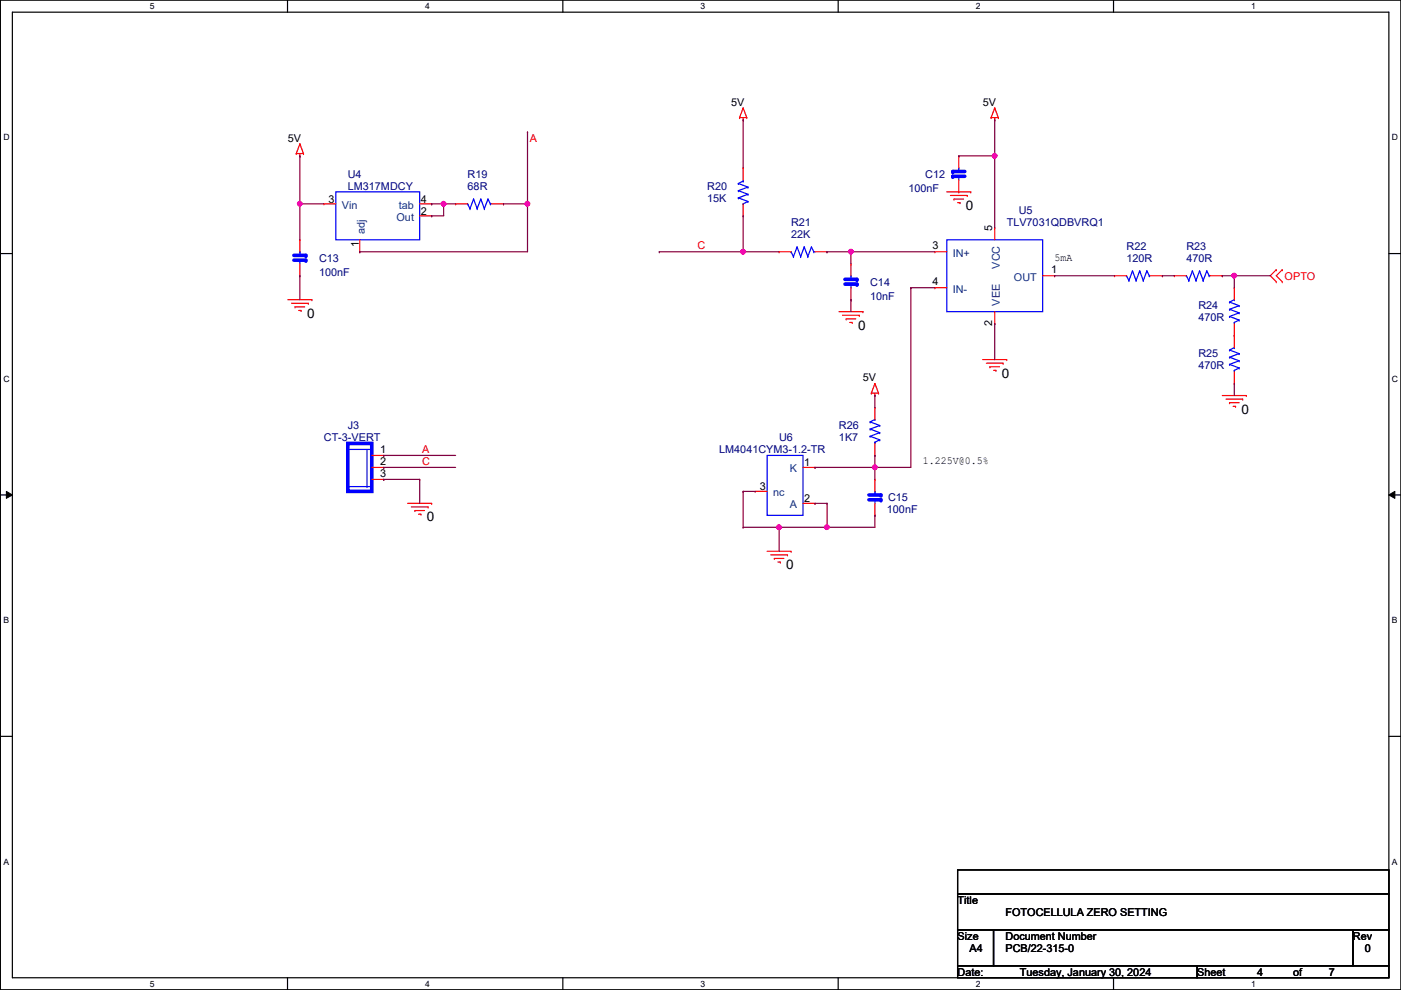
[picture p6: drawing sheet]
<svg xmlns="http://www.w3.org/2000/svg" width="297mm" height="210mm" viewBox="0 0 297 210" stroke-linecap="round" stroke-linejoin="round" font-family="sans-serif">
<path d="M.1 0h296.9v209.8h-296.9zM2.6 2.6h291.9v204.7h-291.9z" fill="none" stroke="#000" stroke-width=".25"/>
<g fill="#fff">
<path d="M31.8 .3h1v2h-1z"/>
<path d="M31.8 207.6h1v1.9h-1z"/>
</g>
<path d="M61 0v2.6M61 207.3v2.5" fill="none" stroke="#000" stroke-width=".25"/>
<g fill="#fff">
<path d="M90.1 .3h1v2h-1z"/>
<path d="M90.1 207.6h1v1.9h-1z"/>
</g>
<path d="M119.3 0v2.6M119.3 207.3v2.5" fill="none" stroke="#000" stroke-width=".25"/>
<g fill="#fff">
<path d="M148.5 .3h1v2h-1z"/>
<path d="M148.5 207.6h1v1.9h-1z"/>
</g>
<path d="M177.7 0v2.6M177.7 207.3v2.5" fill="none" stroke="#000" stroke-width=".25"/>
<g fill="#fff">
<path d="M206.9 .3h1v2h-1z"/>
<path d="M206.9 207.6h1v1.9h-1z"/>
</g>
<path d="M236.1 0v2.6M236.1 207.3v2.5" fill="none" stroke="#000" stroke-width=".25"/>
<g fill="#fff">
<path d="M265.3 .3h.9v2h-.9z"/>
<path d="M265.3 207.6h.9v1.9h-.9z"/>
<path d="M.7 28.2h1.3v1.9h-1.3z"/>
<path d="M295.1 28.2h1.3v1.9h-1.3z"/>
<path d="M.7 79.3h1.3v2h-1.3z"/>
<path d="M295.1 79.3h1.3v2h-1.3z"/>
</g>
<path d="M.1 53.8h2.5M294.5 53.8h2.5" fill="none" stroke="#000" stroke-width=".25"/>
<g fill="#fff">
<path d="M.7 130.5h1.2v2h-1.2z"/>
<path d="M295.1 130.5h1.2v2h-1.2z"/>
</g>
<path d="M.1 104.9h2.5M294.5 104.9h2.5" fill="none" stroke="#000" stroke-width=".25"/>
<path d="M1.4 104.2l1.2 .7-1.2 .8zM294.5 104.9l1.2-.7v1.5z" fill="#000"/>
<path d="M1.4 104.2l1.2 .7-1.2 .8zM294.5 104.9l1.2-.7v1.5z" fill="none" stroke="#000" stroke-width=".21"/>
<g fill="#fff">
<path d="M.7 181.7h1.2v2h-1.2z"/>
<path d="M295.1 181.7h1.2v2h-1.2z"/>
</g>
<path d="M.1 156.1h2.5M294.5 156.1h2.5M203 184.4h91.5v5.1h-91.5zM203 189.5h91.5v7.6h-91.5zM203 197.1h7.6v7.7h-7.6zM210.6 197.1h76.2v7.7h-76.2zM286.8 197.1h7.7v7.7h-7.7zM203 204.8h50.8v2.5h-50.8zM253.8 204.8h40.7v2.5h-40.7z" fill="none" stroke="#000" stroke-width=".25"/>
<g fill="none" stroke="#f00" stroke-width=".25">
<path d="M62.8 32.6h.1M62.8 32.6h1.5M63.6 33.1h.1M63.6 30.5h.1M63.6 32.6v.5M63.6 30.5l-.8 2.1M63.6 30.5l.7 2.1M64.3 32.6h.1M156.8 24.9h.1M156.8 24.9h1.5M157.6 25.4h.1M157.6 22.9h.1"/>
<path d="M157.6 35.6h.1M157.6 24.9v.5M157.6 35.6v2.5M157.6 22.9l-.8 2M157.6 22.9l.7 2M158.3 24.9h.1M210.1 24.9h.1M210.1 24.9h1.6M210.9 25.4h.1M210.9 22.9h.1M210.9 24.9v.5M210.9 22.9l-.8 2"/>
<path d="M210.9 22.9l.8 2M211.7 24.9h.1M96.6 43.2h.1M96.6 43.2h2.5M104.2 43.2h2.6M106.8 43.2h.1M157.6 45.8h.1M157.6 43.2v2.6M198.2 53.4h.1M198.2 53.4h2.5M200.7 40.7h5.1M201.5 41.4h3.6"/>
<path d="M202.3 42.2h.1M202.3 42.2h2M203 43h.5M203.5 43h.1M205.1 41.4h.1M205.8 40.7h.1M210.9 48.3h.1M210.9 48.3v2.5M221.1 58.5h2.5M223.6 58.5h.1M236.3 58.5h.1M236.3 58.5h2.5"/>
<path d="M243.9 58.5h2.6M246.5 58.5h.1M249 58.5h.1M249 58.5h2.5M256.6 58.5h2.6M259.2 58.5h.1M270.6 57.2h.1M270.6 59.7h.1M270.6 57.2l-1.3 1.3 1.3 1.2M271.9 59.7h.1M271.9 57.2h.1M271.9 57.2l-1.3 1.3 1.3 1.2"/>
<path d="M61 63.5h5.1M61.8 64.3h3.6M62.6 65.1h.1M62.6 65.1h2M63.3 65.8h.5M63.8 65.8h.1M65.4 64.3h.1M66.1 63.5h.1M177.9 66.1h5.1M178.6 66.8h3.6M179.4 67.6h.1M179.4 67.6h2"/>
<path d="M180.2 68.4h.5M180.7 68.4h.1M182.2 66.8h.1M183 66.1h.1M198.2 61h.1M198.2 61h2.5M208.4 76.2h5M209.1 77h3.6M209.9 77.8h.1M209.9 77.8h2M210.6 78.5h.6M210.9 68.6h.1"/>
<path d="M210.9 66.1v2.5M211.2 78.5h.1M212.7 77h.1M213.4 76.2h.1M261.7 71.2h.1M261.7 71.2v2.5M261.7 78.8v2.5M184.7 83.4h.1M184.7 83.4h1.6M185.5 83.9h.1M185.5 81.3h.1M185.5 83.4v.5"/>
<path d="M185.5 81.3l-.8 2.1M185.5 81.3l.8 2.1M186.3 83.4h.1M259.2 83.9h5M259.9 84.6h3.6M260.7 85.4h.1M260.7 85.4h2M261.4 86.1h.6M261.7 81.3h.1M262 86.1h.1M263.5 84.6h.1M264.2 83.9h.1"/>
<path d="M86.4 106.7h5.1M87.2 107.5h3.6M88 108.2h.1M88 108.2h2M88.7 109h.5M89.2 109h.1M90.8 107.5h.1M91.5 106.7h.1M162.6 116.9h5.1M163.4 117.6h3.6M164.2 118.4h.1M164.2 118.4h2"/>
<path d="M164.9 119.2h.5M165.4 119.2h.1M167 117.6h.1M167.7 116.9h.1"/>
</g>
<g fill="none" stroke="#00f" stroke-width=".25">
<path d="M156.5 38.9h.1M156.5 38.9l2.1 .8M157.6 38.4h.1M157.6 38.4l-1.1 .5M157.6 38.1v.3M158.6 39.7h.1M158.6 39.7l-2.1 .7M99.1 43.2h.1M99.1 43.2l.5 1M99.6 44.2h.1M100.4 42.2h.1M100.4 42.2l.8 2"/>
<path d="M100.4 42.2l-.8 2M101.2 44.2h.1M101.9 42.2h.1M101.9 42.2l.8 2M101.9 42.2l-.7 2M102.7 44.2h.1M103.5 42.2h.1M103.5 42.2l.5 1M103.5 42.2l-.8 2M104 43.2h.1M104 43.2h.2M156.5 40.4h.1"/>
<path d="M156.5 42h.1M156.5 40.4l2.1 .8M156.5 42l2.1 .7M157.6 43.2h.1M158.6 41.2h.1M158.6 42.7h.1M158.6 41.2l-2.1 .8M158.6 42.7l-1 .5M200.7 50.8h20.4v15.3h-20.4zM238.8 58.5h.1M238.8 58.5l.5 1M239.3 59.5h.1"/>
<path d="M240.1 57.4h.1M240.1 57.4l.8 2.1M240.1 57.4l-.8 2.1M240.9 59.5h.1M241.6 57.4h.1M241.6 57.4l.8 2.1M241.6 57.4l-.7 2.1M242.4 59.5h.1M243.2 57.4h.1M243.2 57.4l.5 1.1M243.2 57.4l-.8 2.1M243.7 58.5h.1"/>
<path d="M243.7 58.5h.2M251.5 58.5h.1M251.5 58.5l.5 1M252 59.5h.1M252.8 57.4h.1M252.8 57.4l.8 2.1M252.8 57.4l-.8 2.1M253.6 59.5h.1M254.3 57.4h.1M254.3 57.4l.8 2.1M254.3 57.4l-.7 2.1M255.1 59.5h.1"/>
<path d="M255.9 57.4h.1M255.9 57.4l.5 1.1M255.9 57.4l-.8 2.1M256.4 58.5h.1M256.4 58.5h.2M260.7 77.3h.1M260.7 75.7h.1M260.7 74.2h.1M260.7 77.3l2 .7M260.7 75.7l2 .8M260.7 74.2l2 .8M261.7 73.7h.1"/>
<path d="M261.7 78.5h.1M261.7 73.7l-1 .5M261.7 78.5v.3M262.7 78h.1M262.7 76.5h.1M262.7 75h.1M262.7 78l-1 .5M262.7 76.5l-2 .8M262.7 75l-2 .7"/>
</g>
<path d="M202 37.4h2.6" fill="none" stroke="#00f" stroke-width=".76"/>
<circle cx="202" cy="37.4" r=".38" fill="#00f"/>
<path d="M202 36.4h2.6" fill="none" stroke="#00f" stroke-width=".76"/>
<circle cx="202" cy="36.4" r=".38" fill="#00f"/>
<path d="M203.3 35.6h.1M203.3 37.4h.1M203.3 35.6v.8M203.3 37.4v.7M71.2 40.7h17.8v10.1h-17.8zM73.7 95.3h.1M73.7 95.3h5.1M77.8 95.3v7.9M73.7 103.2h.1M73.7 103.2h5.1M77.8 103.2h.1" fill="none" stroke="#00f" stroke-width=".25"/>
<g fill="none" stroke="#f00" stroke-width=".25">
<path d="M203.3 33.1h.1M203.3 33.1v2.5M203.3 38.1v2.6M68.7 43.2h.1M68.7 43.2h2.5M76.3 53.4h.1M76.3 50.8v2.6M89 45.8h2.5M89 43.2h2.5M91.5 45.8h.1M91.5 43.2h.1M203.3 40.7h.1"/>
<path d="M78.8 96.6h2.6M78.8 99.1h2.6M81.4 96.6h.1M81.4 99.1h.1M78.8 101.6h2.6M81.4 101.6h.1"/>
</g>
<path d="M179.2 60.2h2.5M73.7 94h5.1v10.2h-5.1z" fill="none" stroke="#00f" stroke-width=".76"/>
<circle cx="181.7" cy="60.2" r=".38" fill="#00f"/>
<path d="M179.2 59.2h2.5" fill="none" stroke="#00f" stroke-width=".76"/>
<circle cx="181.7" cy="59.2" r=".38" fill="#00f"/>
<g fill="none" stroke="#00f" stroke-width=".25">
<path d="M180.4 58.5h.1M180.4 58.5v.7M180.4 60.2h.1M180.4 60.2v.8M260.7 67.1h.1M260.7 65.6h.1M260.7 64.1h.1M260.7 67.1l2 .8M260.7 65.6l2 .7M260.7 64.1l2 .7M261.7 63.5h.1M261.7 68.4h.1"/>
<path d="M261.7 63.5l-1 .6M261.7 68.4v.2M262.7 67.9h.1M262.7 66.3h.1M262.7 64.8h.1M262.7 67.9l-1 .5M262.7 66.3l-2 .8M262.7 64.8l-2 .8"/>
</g>
<path d="M180.4 55.9h.1M180.4 55.9v2.6M180.4 63.5h.1M180.4 61v2.5M261.7 61h.1M261.7 71.2h.1M261.7 61v2.5M261.7 68.6v2.6" fill="none" stroke="#f00" stroke-width=".25"/>
<path d="M184.2 106h2.6" fill="none" stroke="#00f" stroke-width=".76"/>
<circle cx="186.8" cy="106" r=".38" fill="#00f"/>
<path d="M184.2 104.9h2.6" fill="none" stroke="#00f" stroke-width=".76"/>
<circle cx="186.8" cy="104.9" r=".38" fill="#00f"/>
<path d="M185.5 104.2h.1M185.5 106h.1M185.5 104.2v.7M185.5 106v.7" fill="none" stroke="#00f" stroke-width=".25"/>
<path d="M185.5 109.3h.1M185.5 101.6h.1M185.5 101.6v2.6M185.5 106.7v2.6" fill="none" stroke="#f00" stroke-width=".25"/>
<path d="M62.3 55.2h2.6" fill="none" stroke="#00f" stroke-width=".76"/>
<circle cx="64.9" cy="55.2" r=".38" fill="#00f"/>
<path d="M62.3 54.1h2.6" fill="none" stroke="#00f" stroke-width=".76"/>
<circle cx="64.9" cy="54.1" r=".38" fill="#00f"/>
<g fill="none" stroke="#00f" stroke-width=".25">
<path d="M63.6 53.4h.1M63.6 55.2h.1M63.6 53.4v.7M63.6 55.2v.7M167.7 53.4h.1M167.7 53.4l.5 1M168.2 54.4h.1M169 52.4h.1M169 52.4l.8 2M169 52.4l-.8 2M169.8 54.4h.1M170.5 52.4h.1"/>
<path d="M170.5 52.4l.8 2M170.5 52.4l-.7 2M171.3 54.4h.1M172 52.4h.1M172 52.4l.5 1M172 52.4l-.7 2M172.5 53.4h.1M172.5 53.4h.3M162.6 96.6h7.7v12.7h-7.7zM184.5 92.5h.1M184.5 91h.1M184.5 89.5h.1"/>
<path d="M184.5 92.5l2 .8M184.5 91l2 .7M184.5 89.5l2 .7M185.5 88.9h.1M185.5 93.8h.1M185.5 88.9l-1 .6M185.5 93.8v.2M186.5 93.3h.1M186.5 91.7h.1M186.5 90.2h.1M186.5 93.3l-1 .5M186.5 91.7l-2 .8"/>
<path d="M186.5 90.2l-2 .8"/>
</g>
<g fill="none" stroke="#f00" stroke-width=".25">
<path d="M63.6 58.5h.1M63.6 50.8h.1M63.6 50.8v2.6M63.6 55.9v2.6M165.2 53.4h.1M165.2 53.4h2.5M172.8 53.4h2.5M175.3 53.4h.1M170.3 99.1h2.5M172.8 99.1h.1M185.5 86.4h.1M185.5 96.6h.1"/>
<path d="M185.5 86.4v2.5M185.5 94v2.6M160.1 104.2h.1M160.1 104.2h2.5M170.3 106.7h2.5M172.8 106.7h.1"/>
</g>
<path d="M210.9 25.4h.1M210.9 25.4v7.7" fill="none" stroke="#800040" stroke-width=".25"/>
<circle cx="210.9" cy="33" r=".49" fill="#f0f"/>
<circle cx="210.9" cy="33" r=".49" fill="none" stroke="#f0f" stroke-width=".25"/>
<path d="M63.6 33.1h.1M63.6 33.1v17.7M157.6 25.4h.1M157.6 25.4v10.2M203.3 33.1h.1M203.3 33.1h7.6M210.9 33.1h.1M210.9 33.1v15.2M63.6 43.2h.1M157.6 45.8h.1M157.6 45.8v7.6" fill="none" stroke="#800040" stroke-width=".25"/>
<circle cx="63.6" cy="43.2" r=".49" fill="#f0f"/>
<circle cx="63.6" cy="43.2" r=".49" fill="none" stroke="#f0f" stroke-width=".25"/>
<path d="M63.6 43.2h.1M63.6 43.2h5.1M91.5 43.2h.1M91.5 43.2h2.6M94.1 43.2h.1M94.1 43.2v2.6" fill="none" stroke="#800040" stroke-width=".25"/>
<circle cx="94" cy="43.2" r=".49" fill="#f0f"/>
<circle cx="94" cy="43.2" r=".49" fill="none" stroke="#f0f" stroke-width=".25"/>
<path d="M111.8 28h.1M111.8 28v15.2h-5M94.1 43.2h.1M94.1 43.2h2.5M106.8 43.2h.1" fill="none" stroke="#800040" stroke-width=".25"/>
<circle cx="111.8" cy="43.2" r=".49" fill="#f0f"/>
<circle cx="111.8" cy="43.2" r=".49" fill="none" stroke="#f0f" stroke-width=".25"/>
<path d="M139.8 53.4h.1M139.8 53.4h17.8" fill="none" stroke="#800040" stroke-width=".25"/>
<circle cx="157.5" cy="53.4" r=".49" fill="#f0f"/>
<circle cx="157.5" cy="53.4" r=".49" fill="none" stroke="#f0f" stroke-width=".25"/>
<path d="M157.6 53.4h.1M157.6 53.4h7.6M175.3 53.4h.1M175.3 53.4h22.9M180.4 53.4h.1M180.4 53.4v2.5" fill="none" stroke="#800040" stroke-width=".25"/>
<circle cx="180.4" cy="53.4" r=".49" fill="#f0f"/>
<circle cx="180.4" cy="53.4" r=".49" fill="none" stroke="#f0f" stroke-width=".25"/>
<g fill="none" stroke="#800040" stroke-width=".25">
<path d="M63.6 58.5h.1M63.6 58.5v5M76.3 53.4h.1M76.3 53.4h35.5M91.5 45.8h.1M91.5 45.8h2.6M223.6 58.5h.1M223.6 58.5h12.7M180.4 63.5h.1M180.4 63.5v2.6M193.1 61h.1M193.1 61h5.1"/>
<path d="M193.1 61v38.1h-20.3M210.9 68.6h.1M210.9 68.6v7.6M172.8 99.1h.1M185.5 83.9h.1M185.5 96.6h.1M185.5 99.1h.1M185.5 83.9v2.5M185.5 96.6v2.5"/>
</g>
<circle cx="185.5" cy="99.1" r=".49" fill="#f0f"/>
<circle cx="185.5" cy="99.1" r=".49" fill="none" stroke="#f0f" stroke-width=".25"/>
<path d="M185.5 99.1h.1M185.5 99.1v2.5M157.6 104.2h.1M157.6 104.2v7.6M157.6 104.2h2.5M172.8 106.7h.1M172.8 106.7h2.5M175.3 106.7h.1M175.3 106.7v5.1" fill="none" stroke="#800040" stroke-width=".25"/>
<circle cx="175.3" cy="111.8" r=".49" fill="#f0f"/>
<circle cx="175.3" cy="111.8" r=".49" fill="none" stroke="#f0f" stroke-width=".25"/>
<path d="M157.6 111.8h.1M157.6 111.8h17.7M165.2 111.8h.1M165.2 111.8v5.1M185.5 109.3h.1M185.5 109.3v2.5" fill="none" stroke="#800040" stroke-width=".25"/>
<circle cx="165.2" cy="111.8" r=".49" fill="#f0f"/>
<circle cx="165.2" cy="111.8" r=".49" fill="none" stroke="#f0f" stroke-width=".25"/>
<g fill="none" stroke="#800040" stroke-width=".25">
<path d="M111.8 43.2h.1M111.8 43.2v10.2M246.5 58.5h.1M246.5 58.5h2.5M259.2 58.5h.1M259.2 58.5h10.1M261.7 58.5h.1M81.4 96.6h.1M81.4 99.1h.1M81.4 96.6h15.2M81.4 99.1h15.2M81.4 101.6h.1"/>
<path d="M81.4 101.6h7.6M89 101.6h.1M89 101.6v5.1M175.3 111.8h.1M175.3 111.8h10.2"/>
</g>
<circle cx="261.7" cy="58.4" r=".49" fill="#f0f"/>
<circle cx="261.7" cy="58.4" r=".49" fill="none" stroke="#f0f" stroke-width=".25"/>
<path d="M261.7 58.5h.1M261.7 58.5v2.5M261.7 81.3h.1M261.7 81.3v2.6" fill="none" stroke="#800040" stroke-width=".25"/>
<circle cx="210.9" cy="33" r=".49" fill="#f0f"/>
<circle cx="210.9" cy="33" r=".49" fill="none" stroke="#f0f" stroke-width=".25"/>
<circle cx="63.6" cy="43.2" r=".49" fill="#f0f"/>
<circle cx="63.6" cy="43.2" r=".49" fill="none" stroke="#f0f" stroke-width=".25"/>
<circle cx="94" cy="43.2" r=".49" fill="#f0f"/>
<circle cx="94" cy="43.2" r=".49" fill="none" stroke="#f0f" stroke-width=".25"/>
<circle cx="111.8" cy="43.2" r=".49" fill="#f0f"/>
<circle cx="111.8" cy="43.2" r=".49" fill="none" stroke="#f0f" stroke-width=".25"/>
<circle cx="157.5" cy="53.4" r=".49" fill="#f0f"/>
<circle cx="157.5" cy="53.4" r=".49" fill="none" stroke="#f0f" stroke-width=".25"/>
<circle cx="180.4" cy="53.4" r=".49" fill="#f0f"/>
<circle cx="180.4" cy="53.4" r=".49" fill="none" stroke="#f0f" stroke-width=".25"/>
<circle cx="185.5" cy="99.1" r=".49" fill="#f0f"/>
<circle cx="185.5" cy="99.1" r=".49" fill="none" stroke="#f0f" stroke-width=".25"/>
<circle cx="175.3" cy="111.8" r=".49" fill="#f0f"/>
<circle cx="175.3" cy="111.8" r=".49" fill="none" stroke="#f0f" stroke-width=".25"/>
<circle cx="165.2" cy="111.8" r=".49" fill="#f0f"/>
<circle cx="165.2" cy="111.8" r=".49" fill="none" stroke="#f0f" stroke-width=".25"/>
<circle cx="261.7" cy="58.4" r=".49" fill="#f0f"/>
<circle cx="261.7" cy="58.4" r=".49" fill="none" stroke="#f0f" stroke-width=".25"/>
<g font-size="2.8">
<text x="204.8" y="44.5">0</text>
<text x="65.1" y="67.4">0</text>
<text x="181.9" y="69.9">0</text>
<text x="212.4" y="80.1">0</text>
<text x="263.2" y="87.7">0</text>
<text x="90.5" y="110.5">0</text>
<text x="166.7" y="120.7">0</text>
</g>
<g font-size="2.3">
<text x="155" y="22.4">5V</text>
<text x="208.4" y="22.4">5V</text>
<text x="61" y="30.1">5V</text>
<text x="69.7" y="43">3</text>
<text x="89.2" y="45.6">2</text>
<text x="89.2" y="43">4</text>
<text x="76.1" y="52.4" transform="rotate(-90 76.1 52.4)">1</text>
<text x="197.7" y="52.8">3</text>
<text x="210.4" y="49.1" transform="rotate(-90 210.4 49.1)">5</text>
<text x="222.8" y="57.9">1</text>
<text x="223.6" y="55.2">5mA</text>
<text x="197.7" y="60.5">4</text>
<text x="210.4" y="69.1" transform="rotate(-90 210.4 69.1)">2</text>
<text x="183" y="80.9">5V</text>
<text x="80.6" y="96">1</text>
<text x="80.6" y="98.6">2</text>
<text x="80.6" y="101.1">3</text>
<text x="170.5" y="98.9">1</text>
<text x="195.7" y="98.4">1.225V@0.5%</text>
<text x="161.1" y="104">3</text>
<text x="170.5" y="106.5">2</text>
<text x="203" y="191.6">Title</text>
<text x="213.2" y="194.1">FOTOCELLULA ZERO SETTING</text>
<text x="203" y="199.2">Size</text>
<text x="205.6" y="201.8">A4</text>
<text x="213.2" y="199.2">Document Number</text>
<text x="213.2" y="201.8">PCB/22-315-0</text>
<text x="286.8" y="199.2">Rev</text>
<text x="289.4" y="201.8">0</text>
<text x="203" y="206.8">Date:</text>
<text x="216.2" y="206.8">Tuesday, January 30, 2024</text>
<text x="253.8" y="206.8">Sheet</text>
<text x="266.5" y="206.8">4</text>
<text x="274.1" y="206.8">of</text>
<text x="281.8" y="206.8">7</text>
</g>
<g font-size="2.3" fill="#f00">
<text x="112.3" y="30">A</text>
<text x="147.9" y="52.9">C</text>
<text x="272.4" y="59.3">OPTO</text>
<text x="89.5" y="96.1">A</text>
<text x="89.5" y="98.6">C</text>
</g>
<g font-size="2.3" fill="#000080">
<text x="73.7" y="37.7">U4</text>
<text x="73.7" y="40.2">LM317MDCY</text>
<text x="99.1" y="37.7">R19</text>
<text x="99.1" y="40.2">68R</text>
<text x="149.9" y="40.2">R20</text>
<text x="192.6" y="40.7">100nF</text>
<text x="196.2" y="37.7">C12</text>
<text x="149.9" y="42.8">15K</text>
<text x="167.7" y="47.8">R21</text>
<text x="213.4" y="47.8">TLV7031QDBVRQ1</text>
<text x="216" y="45.3">U5</text>
<text x="167.7" y="50.4">22K</text>
<text x="238.8" y="52.9">R22</text>
<text x="251.5" y="52.9">R23</text>
<text x="67.6" y="55.5">C13</text>
<text x="67.6" y="58.5">100nF</text>
<text x="238.8" y="55.5">120R</text>
<text x="251.5" y="55.5">470R</text>
<text x="184.5" y="60.5">C14</text>
<text x="184.5" y="63.6">10nF</text>
<text x="254.1" y="65.6">R24</text>
<text x="254.1" y="68.2">470R</text>
<text x="254.1" y="75.8">R25</text>
<text x="254.1" y="78.3">470R</text>
<text x="68.7" y="93.6">CT-3-VERT</text>
<text x="73.7" y="91">J3</text>
<text x="165.2" y="93.6">U6</text>
<text x="177.9" y="91">R26</text>
<text x="177.9" y="93.6">1K7</text>
<text x="152.5" y="96.1">LM4041CYM3-1.2-TR</text>
<text x="188.3" y="106.3">C15</text>
<text x="188" y="108.8">100nF</text>
</g>
<g font-size="2.3" fill="#004080">
<text x="72.5" y="44.3">Vin</text>
<text x="84.1" y="46.8">Out</text>
<text x="84.5" y="44.3">tab</text>
<text x="77.3" y="49.6" transform="rotate(-90 77.3 49.6)">adj</text>
<text x="202" y="54.4">IN+</text>
<text x="212" y="56.9" transform="rotate(-90 212 56.9)">VCC</text>
<text x="215" y="59.5">OUT</text>
<text x="202" y="62.1">IN-</text>
<text x="212" y="64.8" transform="rotate(-90 212 64.8)">VEE</text>
<text x="167.5" y="100.2">K</text>
<text x="163.9" y="105.2">nc</text>
<text x="167.5" y="107.8">A</text>
</g>
<g font-size="1.8">
<text x="31.8" y="1.9">5</text>
<text x="90.1" y="1.9">4</text>
<text x="148.5" y="1.9">3</text>
<text x="206.9" y="1.9">2</text>
<text x="265.3" y="1.9">1</text>
<text x=".7" y="29.8">D</text>
<text x="295.1" y="29.8">D</text>
<text x=".7" y="80.9">C</text>
<text x="295.1" y="80.9">C</text>
<text x=".7" y="132.1">B</text>
<text x="295.1" y="132.1">B</text>
<text x=".7" y="183.3">A</text>
<text x="295.1" y="183.3">A</text>
<text x="31.8" y="209.2">5</text>
<text x="90.1" y="209.2">4</text>
<text x="148.5" y="209.2">3</text>
<text x="206.9" y="209.2">2</text>
<text x="265.3" y="209.2">1</text>
</g>
</svg>
